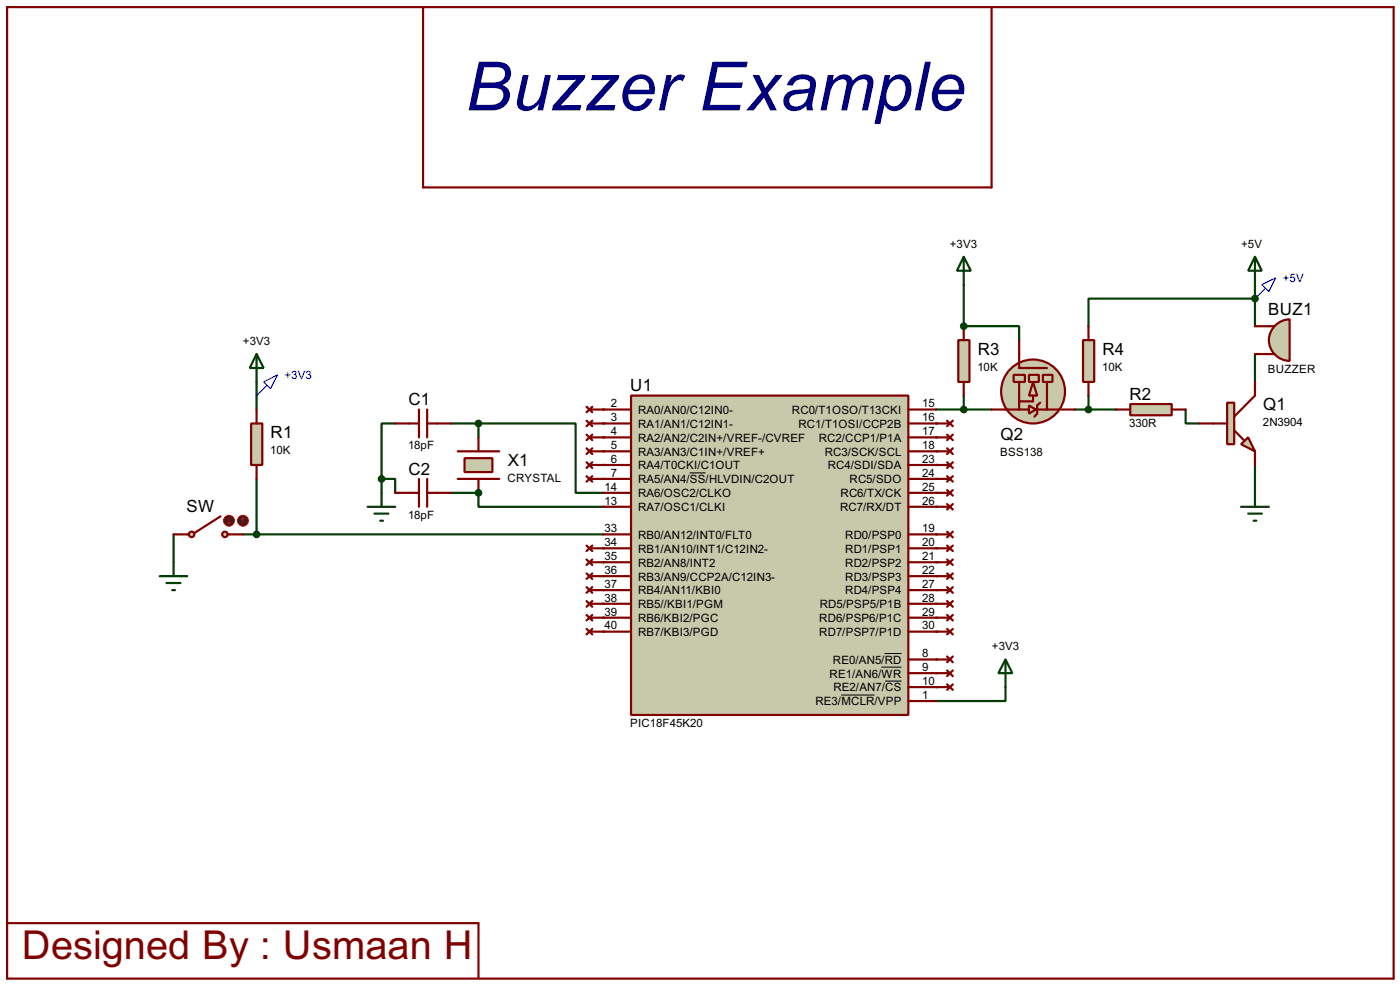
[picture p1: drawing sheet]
<svg xmlns="http://www.w3.org/2000/svg" width="256mm" height="180mm" viewBox="0 0 256 180" stroke-linecap="round" stroke-linejoin="round" font-family="sans-serif">
<path d="M31.8 97.8v5.1M47 87.7v10.1h-2.5" fill="none" stroke="#004000" stroke-width=".4"/>
<circle cx="87.7" cy="90.2" r=".2" fill="#004000"/>
<path d="M72.4 77.5h-2.5v10.2M82.6 77.5h5.1v2.6M69.9 87.7h2.5v2.5M69.9 87.7v2.5M82.6 90.2h5.1" fill="none" stroke="#004000" stroke-width=".4"/>
<g fill="#004000">
<circle cx="110.5" cy="85.1" r=".2"/>
<circle cx="110.5" cy="87.7" r=".2"/>
</g>
<path d="M87.7 77.5h17.8v12.7h5M47 97.8h63.5M87.7 90.2v2.6h22.8" fill="none" stroke="#004000" stroke-width=".4"/>
<g fill="#004000">
<circle cx="110.5" cy="100.4" r=".2"/>
<circle cx="110.5" cy="102.9" r=".2"/>
<circle cx="110.5" cy="105.5" r=".2"/>
<circle cx="110.5" cy="108" r=".2"/>
<circle cx="110.5" cy="110.5" r=".2"/>
<circle cx="110.5" cy="113.1" r=".2"/>
<circle cx="110.5" cy="115.6" r=".2"/>
<circle cx="171.5" cy="82.6" r=".2"/>
<circle cx="171.5" cy="85.1" r=".2"/>
<circle cx="171.5" cy="87.7" r=".2"/>
<circle cx="171.5" cy="90.2" r=".2"/>
<circle cx="171.5" cy="92.8" r=".2"/>
<circle cx="171.5" cy="97.8" r=".2"/>
<circle cx="171.5" cy="100.4" r=".2"/>
<circle cx="171.5" cy="102.9" r=".2"/>
<circle cx="171.5" cy="105.5" r=".2"/>
<circle cx="171.5" cy="108" r=".2"/>
<circle cx="171.5" cy="110.5" r=".2"/>
<circle cx="171.5" cy="113.1" r=".2"/>
<circle cx="171.5" cy="115.6" r=".2"/>
<circle cx="171.5" cy="120.7" r=".2"/>
<circle cx="171.5" cy="123.2" r=".2"/>
<circle cx="171.5" cy="125.8" r=".2"/>
</g>
<path d="M184.2 125.8v2.5h-12.7" fill="none" stroke="#004000" stroke-width=".4"/>
<g fill="#004000">
<circle cx="171.5" cy="77.5" r=".2"/>
<circle cx="171.5" cy="80.1" r=".2"/>
<circle cx="110.5" cy="75" r=".2"/>
<circle cx="110.5" cy="77.5" r=".2"/>
<circle cx="110.5" cy="80.1" r=".2"/>
<circle cx="110.5" cy="82.6" r=".2"/>
</g>
<path d="M229.9 54.7v5M47 69.9v5.1M171.5 75h10.2M176.6 72.4v2.6M196.9 75h7.6M199.4 72.4v2.6" fill="none" stroke="#004000" stroke-width=".4"/>
<circle cx="176.6" cy="59.7" r=".2" fill="#004000"/>
<path d="M176.6 59.7h10.1v2.6M229.9 52.1v2.6" fill="none" stroke="#004000" stroke-width=".4"/>
<circle cx="229.9" cy="54.7" r=".2" fill="#004000"/>
<path d="M176.6 52.1v7.6M229.9 54.7h-30.5v5M217.2 75v2.5h2.6M229.9 64.8v5.1M229.9 85.1v5.1M184.2 120.7l1.3 2.5h-2.6zM184.2 120.7v5.1" fill="none" stroke="#004000" stroke-width=".4"/>
<g fill="none" stroke="#800000" stroke-width=".4">
<path d="M1.3 1.3h254v177.8h-254zM77.5 1.3v33h104.2v-33M107.5 74.5l1 1M107.5 77l1 1M107.5 79.6l1 1M108 75h2.5M108 77.5h2.5M108.5 74.5l-1 1M108.5 77l-1 1M108.5 79.6l-1 1M107.5 82.1l1 1M107.5 84.6l1 1.1"/>
<path d="M107.5 87.2l1 1M108 80.1h2.5M108 82.6h2.5M108 85.1h2.5M108 87.7h2.5M108.5 82.1l-1 1M108.5 84.6l-1 1.1M108.5 87.2l-1 1M107.5 102.4l1 1M107.5 107.5l1 1M107.5 110l1 1.1M107.5 112.6l1 1"/>
<path d="M108 102.9h2.5M108 108h2.5M108 110.5h2.5M108 113.1h2.5M108.5 102.4l-1 1M108.5 107.5l-1 1M108.5 110l-1 1.1M108.5 112.6l-1 1M171.5 120.7h2.5M171.5 123.2h2.5M171.5 125.8h2.5M173.5 120.2l1.1 1"/>
<path d="M173.5 122.7l1.1 1.1M173.5 125.3l1.1 1M174.6 120.2l-1.1 1M174.6 122.7l-1.1 1.1M174.6 125.3l-1.1 1M1.3 169h86.4v10.1"/>
</g>
<g fill="#c8c8aa" stroke="#800000" stroke-width=".4">
<circle cx="41.2" cy="97.8" r=".5"/>
<circle cx="35.1" cy="97.8" r=".5"/>
</g>
<path d="M31.8 97.8h2.8M40.4 94.5l-4.8 3.1M41.7 97.8h2.8" fill="none" stroke="#800000" stroke-width=".4"/>
<circle cx="41.9" cy="95.3" r="1" fill="#400000" stroke="#f00" stroke-width=".2"/>
<path d="M41.7 95.6l.3 .2M42 94.8v1M42.2 95.6l-.2 .2" fill="none" stroke="#f00" stroke-width=".2"/>
<circle cx="44.5" cy="95.3" r="1" fill="#400000" stroke="#f00" stroke-width=".2"/>
<path d="M44.5 94.8l-.2 .3M44.5 94.8l.3 .3M44.5 94.8v1" fill="none" stroke="#f00" stroke-width=".2"/>
<g fill="none" stroke="#800000" stroke-width=".4">
<path d="M171.5 97.8h2.5M173.5 97.3l1.1 1.1M173.5 99.9l1.1 1M174.6 97.3l-1.1 1.1M174.6 99.9l-1.1 1M171.5 100.4h2.5M171.5 102.9h2.5M171.5 105.5h2.5M171.5 108h2.5M171.5 110.5h2.5M171.5 113.1h2.5M171.5 115.6h2.5"/>
<path d="M173.5 102.4l1.1 1M173.5 105l1.1 1M173.5 107.5l1.1 1M173.5 110l1.1 1.1M173.5 112.6l1.1 1M173.5 115.1l1.1 1M174.6 102.4l-1.1 1M174.6 105l-1.1 1M174.6 107.5l-1.1 1M174.6 110l-1.1 1.1M174.6 112.6l-1.1 1M174.6 115.1l-1.1 1"/>
</g>
<path d="M46 77.5h2.1v7.6h-2.1z" fill="#c8c8aa" stroke="#800000" stroke-width=".4"/>
<g fill="none" stroke="#800000" stroke-width=".4">
<path d="M47 75v2.5M171.5 77.5h2.5M173.5 77l1.1 1M173.5 79.6l1.1 1M174.6 77l-1.1 1M174.6 79.6l-1.1 1M47 85.1v2.6M83.9 87.7h7.6M83.9 82.6h7.6M171.5 92.8h2.5M171.5 90.2h2.5M171.5 87.7h2.5"/>
<path d="M171.5 85.1h2.5M171.5 82.6h2.5M171.5 80.1h2.5M173.5 92.3l1.1 1M173.5 89.7l1.1 1M173.5 87.2l1.1 1M173.5 84.6l1.1 1.1M173.5 82.1l1.1 1M174.6 92.3l-1.1 1M174.6 89.7l-1.1 1M174.6 87.2l-1.1 1M174.6 84.6l-1.1 1.1"/>
<path d="M174.6 82.1l-1.1 1M107.5 105l1 1M107.5 115.1l1 1M108 105.5h2.5M108 115.6h2.5M108.5 105l-1 1M108.5 115.1l-1 1"/>
</g>
<path d="M47 64.8l1.3 2.6h-2.5zM47 64.8v5.1M29.3 105.5h5M30.5 106.7h2.6M31.6 108h.5M31.8 102.9v2.6" fill="none" stroke="#004000" stroke-width=".4"/>
<circle cx="47" cy="97.8" r=".5" fill="#004000" stroke="#004000" stroke-width=".4"/>
<path d="M85.1 83.9h5.1v2.5h-5.1z" fill="#c8c8aa" stroke="#800000" stroke-width=".4"/>
<g fill="none" stroke="#800000" stroke-width=".4">
<path d="M72.4 77.5h4.4M76.8 75v5.1M78.3 75v5.1M78.3 77.5h4.3M72.4 90.2h4.4M76.8 87.7v5.1M78.3 87.7v5.1M78.3 90.2h4.3M87.7 80.1v2.5M87.7 87.7v2.5M107.5 99.9l1 1M108.5 99.9l-1 1"/>
<path d="M108 100.4h2.5"/>
</g>
<g fill="#004000" stroke="#004000" stroke-width=".4">
<circle cx="87.6" cy="90.2" r=".5"/>
<circle cx="69.9" cy="87.7" r=".5"/>
<circle cx="87.6" cy="77.5" r=".5"/>
</g>
<path d="M67.4 92.8h5M68.6 94h2.6M69.7 95.3h.5M69.9 90.2v2.6" fill="none" stroke="#004000" stroke-width=".4"/>
<path d="M207.1 74h7.6v2h-7.6z" fill="#c8c8aa" stroke="#800000" stroke-width=".4"/>
<path d="M204.5 75h2.6M214.7 75h2.5" fill="none" stroke="#800000" stroke-width=".4"/>
<path d="M115.6 72.4h50.8v58.5h-50.8z" fill="#c8c8aa" stroke="#800000" stroke-width=".4"/>
<g fill="none" stroke="#800000" stroke-width=".4">
<path d="M110.5 75h5.1M110.5 77.5h5.1M166.4 75h5.1M166.4 77.5h5.1M110.5 85.1h5.1M110.5 87.7h5.1M110.5 90.2h5.1M110.5 92.8h5.1M110.5 97.8h5.1M110.5 82.6h5.1M110.5 80.1h5.1M166.4 85.1h5.1"/>
<path d="M166.4 87.7h5.1M166.4 90.2h5.1M166.4 92.8h5.1M166.4 97.8h5.1M166.4 82.6h5.1M166.4 80.1h5.1M110.5 100.4h5.1M110.5 102.9h5.1M110.5 105.5h5.1M110.5 108h5.1M110.5 110.5h5.1M110.5 113.1h5.1"/>
<path d="M110.5 115.6h5.1M166.4 100.4h5.1M166.4 102.9h5.1M166.4 105.5h5.1M166.4 108h5.1M166.4 110.5h5.1M166.4 113.1h5.1M166.4 115.6h5.1M166.4 120.7h5.1M166.4 123.2h5.1M166.4 125.8h5.1M166.4 128.3h5.1"/>
</g>
<path d="M126.4 86.6h2.9M162.1 119.6h3.1M154.1 127.2h6.1M161.5 122.1h3.7M162.2 124.7h3" fill="none" stroke="#000" stroke-width=".18"/>
<path d="M229.9 47l1.3 2.6h-2.5zM229.9 47v5.1M227.4 92.8h5.1M228.7 94h2.5M229.7 95.3h.5M229.9 90.2v2.6" fill="none" stroke="#004000" stroke-width=".4"/>
<path d="M231.2 52.1l2.5-1.2-1.2 2.5zM231.7 52.9l-1.8 1.8" fill="none" stroke="#0000c0" stroke-width=".2"/>
<path d="M233.6 59.6a3.8 3.8 0 0 1 2.7-1.1v7.6a3.8 3.8 0 0 1-3.5-2.4 3.8 3.8 0 0 1 .8-4.1z" fill-rule="evenodd" fill="#c8c8aa" stroke="#800000" stroke-width=".4"/>
<path d="M229.9 59.7h3.6M229.9 64.8h3.6" fill="none" stroke="#800000" stroke-width=".4"/>
<path d="M48.3 69.9l2.6-1.3-1.3 2.6zM48.8 70.7l-1.8 1.7" fill="none" stroke="#0000c0" stroke-width=".2"/>
<g fill="#c8c8aa" stroke="#800000" stroke-width=".4">
<path d="M189.3 69.9l.7 2.5h-1.5z"/>
<circle cx="189.2" cy="71.7" r="5.9"/>
</g>
<path d="M186.7 64.8v2.6h5.1M186.7 69.9v5.1M189.3 72.4v1.1h-2.6M191.8 69.9v5.1" fill="none" stroke="#800000" stroke-width=".4"/>
<path d="M188.5 74.2l1.3 .8-1.3 .7z" fill="#c8c8aa" stroke="#800000" stroke-width=".4"/>
<path d="M184.2 75h4.3M190 75h4.1M190.6 73.7l-.6 .5v1.5l-.5 .6" fill="none" stroke="#800000" stroke-width=".4"/>
<g fill="#c8c8aa" stroke="#800000" stroke-width=".4">
<path d="M191.1 68.6h1.7v1.3h-1.7z"/>
<path d="M185.7 68.6h2.1v1.3h-2.1z"/>
<path d="M188.5 68.6h1.8v1.3h-1.8z"/>
</g>
<path d="M181.7 75h2.5M186.7 62.3v2.5M194.4 75h2.5" fill="none" stroke="#800000" stroke-width=".4"/>
<path d="M175.6 62.3h2v7.6h-2z" fill="#c8c8aa" stroke="#800000" stroke-width=".4"/>
<path d="M176.6 59.7v2.6M176.6 69.9v2.5" fill="none" stroke="#800000" stroke-width=".4"/>
<path d="M198.4 62.3h2.1v7.6h-2.1z" fill="#c8c8aa" stroke="#800000" stroke-width=".4"/>
<path d="M199.4 59.7v2.6M199.4 69.9v2.5" fill="none" stroke="#800000" stroke-width=".4"/>
<g fill="#004000" stroke="#004000" stroke-width=".4">
<circle cx="199.4" cy="75" r=".5"/>
<circle cx="176.5" cy="75" r=".5"/>
<circle cx="176.5" cy="59.7" r=".5"/>
<circle cx="229.9" cy="54.7" r=".5"/>
</g>
<path d="M176.6 47l1.3 2.6h-2.6zM176.6 47v5.1" fill="none" stroke="#004000" stroke-width=".4"/>
<path d="M227.4 81.3l1.3-1.2 1.2 2.5z" fill="#c8c8aa" stroke="#800000" stroke-width=".4"/>
<path d="M224.8 73.7h1.3v7.6h-1.3z" fill="#c8c8aa" stroke="#800000" stroke-width=".4"/>
<path d="M219.8 77.5h5M226.1 78.8l1.8 1.8M229.9 69.9v2.5l-3.8 3.9M229.9 82.6v2.5" fill="none" stroke="#800000" stroke-width=".4"/>
<text font-size="13.9" fill="#000080" x="85.3" y="20.2">Buzzer Example</text>
<text font-size="8.2" fill="#800000" x="4" y="175.6">Designed By : Usmaan H</text>
<g font-size="3.5">
<text x="232.3" y="57.7">BUZ1</text>
<text x="179.1" y="64.9">R3</text>
<text x="202" y="64.9">R4</text>
<text x="115.5" y="71.6">U1</text>
<text x="74.8" y="74.1">C1</text>
<text x="206.9" y="73.2">R2</text>
<text x="231.4" y="75.1">Q1</text>
<text x="49.6" y="80.2">R1</text>
<text x="183.3" y="80.6">Q2</text>
<text x="74.8" y="86.9">C2</text>
<text x="93" y="85.3">X1</text>
<text x="34.2" y="93.7">SW</text>
</g>
<g font-size="2.4">
<text x="174" y="45.3">+3V3</text>
<text x="227.4" y="45.3">+5V</text>
<text x="44.5" y="63.1">+3V3</text>
<text x="179.1" y="67.9">10K</text>
<text x="201.9" y="67.9">10K</text>
<text x="232.3" y="68.3">BUZZER</text>
<text x="111.9" y="74.6">2</text>
<text x="111.9" y="77.1">3</text>
<text x="116.9" y="75.8">RA0/AN0/C12IN0-</text>
<text x="145.1" y="75.8">RC0/T1OSO/T13CKI</text>
<text x="169" y="74.6">15</text>
<text x="169" y="77.1">16</text>
<text x="49.5" y="83.1">10K</text>
<text x="74.8" y="82.2">18pF</text>
<text x="111.9" y="79.7">4</text>
<text x="111.9" y="82.2">5</text>
<text x="116.9" y="78.3">RA1/AN1/C12IN1-</text>
<text x="116.9" y="80.8">RA2/AN2/C2IN+/VREF-/CVREF</text>
<text x="116.9" y="83.4">RA3/AN3/C1IN+/VREF+</text>
<text x="146.3" y="78.3">RC1/T1OSI/CCP2B</text>
<text x="150" y="80.8">RC2/CCP1/P1A</text>
<text x="151.1" y="83.4">RC3/SCK/SCL</text>
<text x="169" y="82.2">18</text>
<text x="169" y="79.7">17</text>
<text x="183.2" y="83.5">BSS138</text>
<text x="206.9" y="78.2">330R</text>
<text x="231.4" y="78.1">2N3904</text>
<text x="93" y="88.2">CRYSTAL</text>
<text x="110.8" y="89.8">14</text>
<text x="111.9" y="84.7">6</text>
<text x="111.9" y="87.3">7</text>
<text x="116.9" y="85.9">RA4/T0CKI/C1OUT</text>
<text x="116.9" y="88.5">RA5/AN4/SS/HLVDIN/C2OUT</text>
<text x="151.6" y="85.9">RC4/SDI/SDA</text>
<text x="155.6" y="88.5">RC5/SDO</text>
<text x="169" y="84.7">23</text>
<text x="169" y="87.3">24</text>
<text x="169" y="89.8">25</text>
<text x="74.8" y="95">18pF</text>
<text x="110.8" y="92.4">13</text>
<text x="116.9" y="91">RA6/OSC2/CLKO</text>
<text x="116.9" y="93.6">RA7/OSC1/CLKI</text>
<text x="153.9" y="93.6">RC7/RX/DT</text>
<text x="154" y="91">RC6/TX/CK</text>
<text x="169" y="92.4">26</text>
<text x="110.8" y="97.4">33</text>
<text x="110.8" y="100">34</text>
<text x="116.9" y="98.6">RB0/AN12/INT0/FLT0</text>
<text x="116.9" y="101.2">RB1/AN10/INT1/C12IN2-</text>
<text x="154.8" y="98.6">RD0/PSP0</text>
<text x="154.8" y="101.2">RD1/PSP1</text>
<text x="169" y="97.4">19</text>
<text x="169" y="100">20</text>
<text x="110.8" y="102.5">35</text>
<text x="110.8" y="105.1">36</text>
<text x="110.8" y="107.6">37</text>
<text x="116.9" y="103.7">RB2/AN8/INT2</text>
<text x="116.9" y="106.3">RB3/AN9/CCP2A/C12IN3-</text>
<text x="154.8" y="103.7">RD2/PSP2</text>
<text x="154.8" y="106.3">RD3/PSP3</text>
<text x="169" y="102.5">21</text>
<text x="169" y="105.1">22</text>
<text x="169" y="107.6">27</text>
<text x="110.8" y="110.1">38</text>
<text x="110.8" y="112.7">39</text>
<text x="116.9" y="108.8">RB4/AN11/KBI0</text>
<text x="116.9" y="111.3">RB5//KBI1/PGM</text>
<text x="116.9" y="113.9">RB6/KBI2/PGC</text>
<text x="150.1" y="113.9">RD6/PSP6/P1C</text>
<text x="150.2" y="111.3">RD5/PSP5/P1B</text>
<text x="154.8" y="108.8">RD4/PSP4</text>
<text x="169" y="110.1">28</text>
<text x="169" y="112.7">29</text>
<text x="110.8" y="115.2">40</text>
<text x="116.9" y="116.4">RB7/KBI3/PGD</text>
<text x="150.1" y="116.4">RD7/PSP7/P1D</text>
<text x="169" y="115.2">30</text>
<text x="181.7" y="119">+3V3</text>
<text x="152" y="124">RE1/AN6/WR</text>
<text x="152.6" y="121.5">RE0/AN5/RD</text>
<text x="169" y="120.3">8</text>
<text x="169" y="122.8">9</text>
<text x="169" y="125.4">10</text>
<text x="149.4" y="129.1">RE3/MCLR/VPP</text>
<text x="152.7" y="126.6">RE2/AN7/CS</text>
<text x="169" y="127.9">1</text>
<text x="115.4" y="133.1">PIC18F45K20</text>
</g>
<g font-size="2.4" fill="#0000c0">
<text x="235" y="51.7">+5V</text>
<text x="52.1" y="69.4">+3V3</text>
</g>
</svg>
